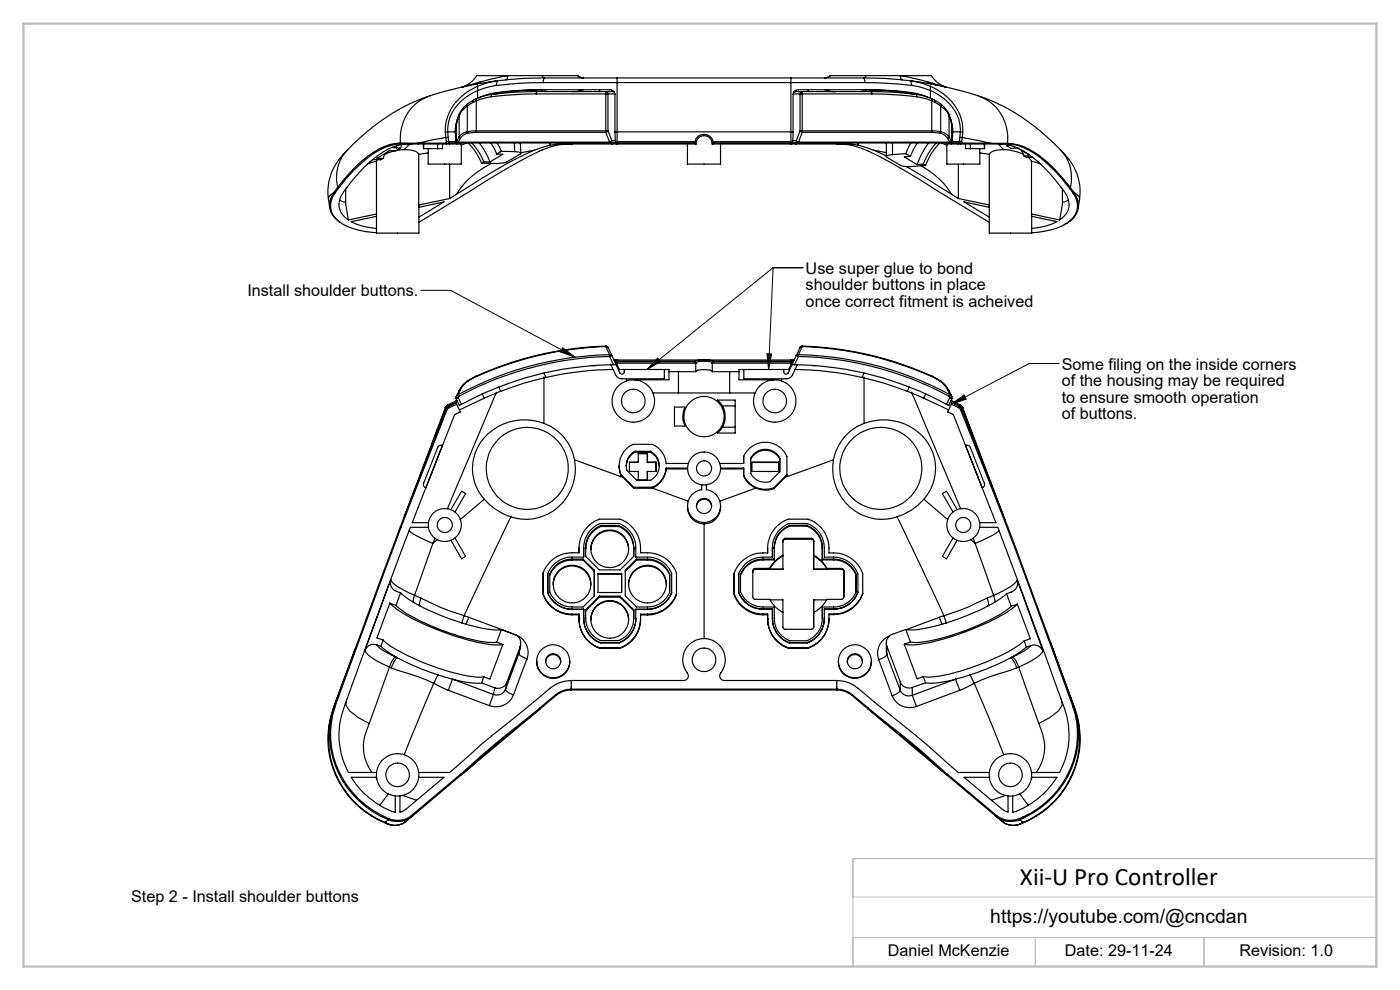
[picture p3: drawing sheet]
<svg xmlns="http://www.w3.org/2000/svg" width="297mm" height="210mm" viewBox="0 0 297 210" stroke-linecap="round" stroke-linejoin="round" font-family="sans-serif">
<g fill="none" stroke="#000" stroke-width=".25">
<path d="M98 18.4l-7.2 2.1M98.4 18.4h.1M98.4 18.4h-.2M98.4 18.4h-.4M101.2 17.8l-3.2 .6M101.3 18.3a10.4 10.4 0 0 0-6.8 9.7M101.3 18.3v2.5M101.9 17.4l-.7 .4M101.9 17.4l-3.5 1M105.3 18.1a11.8 11.8 0 0 0-9.8 6.8l-.5 2v1.1M105.4 19.6a148.8 148.8 0 0 1 18.5-.6h5.5a1.02 1.02 0 0 1 1.1 1v8M105.4 19.6l-1.8 .4-1.7 .6"/>
<path d="M105.4 19.6h.8M105.5 17.1l-1.7 .4-2.5 .8M105.5 17.1l-4.3 .7M105.5 17.1l-.2 1M106.2 19.6l-1.8 .4M106.3 19.6l-1.2 .4M107.7 16h-6.5a6.9 6.9 0 0 1-2.8 2.4M107.7 16a.83 .83 0 0 1-.4 .9M107.7 16h7.3M107.7 16l-5.8 1.4M113.8 19.9l-4.9 .2-4.7 .4M113.8 19.9h14.7"/>
<path d="M113.9 19.4l-.1 .5M113.9 19.4h14.6M113.9 19.4a68 68 0 0 0-9.5 .6M115 16l.4 .5M115 16h7.5M115.2 17.5h68.4M115.2 17.5l-5.5 .2-4.4 .4M115.4 16.5h15.5M115.4 16.5a73.2 73.2 0 0 0-9.9 .6M115.4 16.5l-.2 1M115.8 19a71 71 0 0 0-9.6 .6M122.5 16l.7 .4"/>
<path d="M122.5 16l.8 .5h.5M123.7 19l-.7 .2-.2 .2h-1.4M127.2 19v.4M128.5 19.4v.5M128.5 19.9h.5M128.5 19.4l.3 .1 .2 .4M128.5 19.9v7.9M128.5 19.4h1.7M129 19.9v7.9M129 19.9h1.5M129.9 19.1v.3M130 19.4l.3 .1"/>
<path d="M130.9 16.5v11.5M130.9 16.5h36.9M167.8 16.5h15.5M167.8 16.5v11.5M168.3 19.9h1.4M168.5 19.4h1.7M168.7 19.4l-.3 .1M168.8 19.1v.3M169.7 19.9h.5M169.7 19.9v7.9M170.2 19.9h14.7M170.2 19.4v.5"/>
<path d="M170.2 19.4h14.6M170.2 19.4l-.4 .2-.1 .3M170.2 19.9v7.9M171.4 19v.4M174.9 19l.9 .2 .1 .2h.9M176.1 16h.1M176.2 16l-.7 .4M176.2 16h7.5M176.2 16l-.8 .5h-.5M176.8 19.4h.1M176.8 19.4h.4M182.9 19a71 71 0 0 1 9.6 .6"/>
<path d="M183.3 16.5a72.4 72.4 0 0 1 9.9 .6M183.3 16.5l.3 1M183.6 17.5l4.5 .2 5.3 .4M183.7 16h7.3M183.7 16l-.4 .5M184.8 19.4l.1 .5M184.8 19.4a68.1 68.1 0 0 1 9.5 .6M184.9 19.9l4.9 .2 4.7 .4M191 16h5.4a1.34 1.34 0 0 1 1.7 .7l.7 .7 1.5 1M191 16l.1 .7 .3 .2M191 16l5.8 1.4M192.4 19.6l1.3 .4"/>
<path d="M192.5 19.6l1.8 .4M192.5 19.6h.8M193.2 17.1l1.7 .4 2.5 .8M193.2 17.1l4.4 .7M193.2 17.1l.2 1M193.3 19.6l1.8 .4 1.7 .6M193.3 19.6a148.5 148.5 0 0 0-18.5-.6h-5.4a1.05 1.05 0 0 0-1.2 1v8M193.4 18.1a11.8 11.8 0 0 1 10 7.1l.3 2.8M196.8 17.4l.8 .4M196.8 17.4l1.1 .3M197.4 18.3a10.7 10.7 0 0 1 6.9 9.1l-.1 .6M197.4 18.3v2.6"/>
<path d="M197.6 17.8l.9 .2M197.9 17.7l.6 .3M197.9 17.7l2.4 .7M198.5 18l2.2 .4M200.3 18.4h.4M200.3 18.4h.1M200.7 18.4l7.2 2.1M71.6 39.7l.2 .2M71.6 39.7l-.8 1.1M71.8 39.9l-.8 1.1M73.7 31.9a12.1 12.1 0 0 0-4 10.3M73.7 31.9a8.5 8.5 0 0 0-2.1 7.8"/>
<path d="M78.5 34.4l.3 .1M78.8 34.5l-.8 .2M79.9 34.2v15.3h9v-5.8M79.9 34.2l-1.1 .3M80 33.9l-.1 .3M81.3 33.6l-.5 .3h-1.8M81.7 32.6l-.4 1M83.3 31.2l.8 .2M83.9 32l-2.3 .7M84.1 31.4h.9M84.1 30.9v.5M84.9 30.3l3.8 .1"/>
<path d="M84.9 30.3l.2 .2M84.9 30.3a14.7 14.7 0 0 0-9.5 5.1l-3.8 4.3M85 31.4l-1 .6-1.3-.1-2.7 1.7h1.3M85.1 30.5a11.6 11.6 0 0 0-6.8 2.8 33.7 33.7 0 0 0-6.5 6.6M85.1 30.5h3.7M85.3 30.6l-.3 .8M85.8 31.7a3.4 3.4 0 0 1 3 1M85.8 31.7l-1.7 .2M87 30.5l-1.2 1.2M87.4 30.5a11.4 11.4 0 0 0-8.1 3.1 35.4 35.4 0 0 0-6.9 7.9 3.8 3.8 0 0 0 1.5 5.2M88.7 30.4l.1 .1M88.7 30.4h5.9"/>
<path d="M88.8 30.5h5.9M88.8 32.7v11M89.8 30.5l.1 1M89.9 31.5h3M89.9 30.5v1M90.8 20.5l-4.1 1.6-4.6 2.7-4.2 3.1-4.2 4M90.8 20.5a9.5 9.5 0 0 0-5.9 9.8M90.8 32.4l-2 .3M92.9 30.5v1M93.9 30.5v1h-1M94.5 28l.1 1.2M94.6 29.2l-5.9 1.2"/>
<path d="M94.6 29.2l.1 .7M94.6 30.4l.1 .1M94.6 29.2h.5M94.7 30.5h.7M94.7 29.9l.5 .1M94.7 29.9v.4M94.7 30.3h.5M94.7 30.3l-.1 .1M95 28l.1 1.2M95 28h1.6M95 28h-.5M95.1 29.2l.1 .8"/>
<path d="M95.2 30h1.5M95.2 30v.3M95.2 30.3h1.5M95.3 30.3l.1 .2M95.4 34.8v7.3M96.6 28l.1 2M96.6 27.3v.7M96.6 27.3h.1M96.7 29.8l.1 .3 .4 .2M96.7 27.4h.1M96.7 30.3l.2 .2M96.7 29.8h.1"/>
<path d="M96.7 27.4v2.4M96.7 30v.3M96.8 29.8l.1 .4 .3 .1M96.8 29.8h.1M96.8 27.4v2.4M96.9 29.8l.3 .4M96.9 29.8l.1 .4 .4 .1M97 25.3l-.4 2M97.2 30.2h32.1M97.2 30.2l.2 .1M97.2 30.3h.2M97.4 24.3l-.5 1.3-.2 1.8"/>
<path d="M97.4 30.3h31.9M97.4 24.3h.1M97.4 24.3v.2M97.4 29.1l.2 .3M97.4 24.5l-.5 1.7-.1 1.2M97.4 24.5v4.6M97.4 29.1l-.5 .7M97.6 30.3v.2h-2.2M97.6 29.4l-.4 .8M97.9 30.3v4.5h-7.1v-3.3M99 30.3l-1.1 .5M99.1 22.1l-1 1-.7 1.2"/>
<path d="M99.1 22.1v.4M99.1 27.9l.1 .3M99.1 27.9a2.47 2.47 0 0 0-1.7 1.2M99.1 22.5l-1.3 1.3-.4 .7M99.1 22.5v5.4M99.2 28.2a2.39 2.39 0 0 0-1.6 1.2M99.3 30.3l1.5 1.8 1.4 2.5M100.1 30.3l1.3 1.7 1.2 2.3M100.4 21.3l-1.3 .8M100.4 21.7l-1.3 .8M100.4 21.3v.4M100.9 21l-.5 .3"/>
<path d="M100.9 21.5l-.5 .2M100.9 21v.5M101 27.8h27.5M101 27.8l.1 .3M101 27.8l-1.9 .1M101 21.4v6.4M101 21.4l-.1 .1M101.1 20.9l-.1 .5M101.1 20.9l-.2 .1M101.1 28.1l-1.9 .1M101.1 28.1h27.4M101.7 30.3l1.5 2.4 .7 1.7"/>
<path d="M101.9 20.6l-.6 .3M102.6 34.3l-.4 .3M102.6 34.3l1.3 .1M104.1 30.3l1.3 2.4M104.2 20.5l-3.2 .9M104.3 34.7a17.7 17.7 0 0 0-7.5 6.5M104.4 20l-1.8 .4-1.5 .5M104.4 20l-.2 .5M105.4 32.7h1.3l-2.8 1.7M105.5 30.3l.9 1.8M106.4 32.1l-1 .6M106.4 32.1l2.8 .1"/>
<path d="M109.1 30.3l.1 1.9M109.2 32.2l.9 .1 .4 .2-3.1 1.9-2.1 .3-3.1-.1M110.4 30.3l.1 2.2M113.3 31.9a127.4 127.4 0 0 0-16.5 9.3M113.3 31.9l-2.8 .5M116.7 30.8l-3.4 1.1M116.7 30.3v.5M121.2 30.5h-2.3l-2.2 .3M121.2 30.5a16.2 16.2 0 0 0-8.9 2.6l-6.4 3.6-17 10.5M121.2 30.3v.2M121.2 30.5h8.7M121.2 30.5h.1"/>
<path d="M128.5 28.1l.8 2.1M128.5 27.8v.3M128.5 27.8h.5M129 27.8l-.5 .3M129 27.8l.8 2M129.3 30.2v.1M129.8 29.8l-.5 .4M129.8 29.8l-.1 .3-.4 .2M129.8 29.8h.8M129.9 30.5h.9M129.9 30.3v.2M130.5 28h.4"/>
<path d="M130.5 28l.1 2M130.6 30h.3M130.6 30v.3M130.6 30.1l-.5 .2h-.8M130.6 30.3h16.7M130.6 30.3l.2 .2M130.8 30.5h.1M130.9 28v2M130.9 30v.5M130.9 28h36.9M130.9 30h16.8M130.9 30.5h16.7"/>
<path d="M145.8 30.5v4.3h7.1v-4.3M147.3 30.3l.3 .2M147.6 30.5h.1M147.7 30a1.74 1.74 0 0 1 1.6-1.2 1.74 1.74 0 0 1 1.7 1.2M147.7 30l-.1 .5M151 30h.3M151 30l.1 .5M151.1 30.5h.1M151.1 30.5h16.7M151.3 30a2.05 2.05 0 0 0-2.1-1.5 2.05 2.05 0 0 0-1.9 1.8M151.3 30h16.5M151.3 30l.1 .3"/>
<path d="M151.4 30.3h16.7M151.4 30.3l-.3 .2M167.8 28h.4M167.8 28v2M167.8 30h.3M167.8 30.5h.1M167.8 30v.5M167.9 30.5h.9M168.1 30.3l-.2 .2M168.1 30.1l.5 .2h.8M168.1 29.8h.8M168.1 30v.3"/>
<path d="M168.2 28l-.1 2M168.8 30.3v.2M168.8 30.5h8.7M168.9 29.8l.5 .4M168.9 29.8l.2 .4 .3 .1M169.4 30.3h31.9M169.4 30.2h32.1M169.4 30.2v.1M169.7 27.8h.5M169.7 27.8l.5 .3M169.7 27.8l-.8 2M170.2 28.1l-.8 2.1"/>
<path d="M170.2 28.1h27.4M170.2 27.8h27.5M170.2 27.8v.3M177.5 30.5h.9a16.7 16.7 0 0 1 8 2.6l8.4 4.8 15.1 9.3M177.5 30.5h2.6l1.9 .3M177.5 30.3v.2M177.5 30.5h.1M182 30.8l3.4 1.1M182 30.3v.5M185.4 31.9l2.6 1.2M185.4 31.9l2.6 .5M188 30.3v2.9"/>
<path d="M189.3 32.8l-.9 .1-.3 .2-.1 .2 3.1 1.8 2 .2 3.3-.2M189.3 30.3v2.5M192.2 32.6l.9 .6M192.2 32.6l-2.9 .2M192.2 35.3l9.7 5.9M193.1 33.2l-1.3 .1 2.8 1.6M193.2 30.3l-1 2.3M194.3 20l1.6 .3 1.8 .6M194.3 20l.2 .5M194.5 20.5l2.3 .6 .9 .3M194.6 30.3l-1.5 2.9M195.4 35.2a17.4 17.4 0 0 1 6.5 6"/>
<path d="M195.9 34.8l-1.3 .1M195.9 34.8l.5 .3M197 30.3l-1.3 2.1-1.1 2.5M197.6 28.1l1.9 .1M197.7 20.9l.1 .1M197.7 27.8l-.1 .3M197.7 27.8l1.9 .1M197.7 20.9v.5M197.7 21.4v6.4M197.7 21.4l.1 .1M197.8 21l.5 .3M197.8 21.5l.5 .2"/>
<path d="M197.8 21v.5M198.3 21.3l1.3 .8M198.3 21.7l1.3 .8M198.3 21.3v.4M198.6 30.3l-1.6 2.1-1.1 2.4M199.4 30.3l-1.9 2.4-1.1 2.4M199.5 28.2a2.39 2.39 0 0 1 1.5 1.2M199.6 27.9l-.1 .3M199.6 27.9a2.66 2.66 0 0 1 1.7 1.2M199.6 22.5l.7 .6 1 1.4M199.6 22.5v5.4M199.6 22.1l1 1 .7 1.2"/>
<path d="M199.6 22.1v.4M199.7 30.3l1.2 .5M200.9 30.3v4.5h7v-3.3M201 29.4l.5 .8M201.1 30.3l-.1 .2h2.3M201.3 24.3a7.6 7.6 0 0 1 .7 3.1M201.3 29.1l-.3 .3M201.3 24.3h.1M201.3 24.5l.5 1.7 .1 1.2M201.3 24.3v.2M201.3 30.3h.2M201.3 24.5v4.6"/>
<path d="M201.3 29.1l.5 .7M201.5 30.2l-.2 .1M201.7 25.4l.4 1.9M201.8 29.8l-.3 .4M201.8 29.8l-.1 .3-.4 .2M201.8 29.8h.1M201.9 27.4h.1M201.9 29.8v.3l-.4 .2M201.9 29.8h.1M201.9 27.4v2.4M202 29.8l-.1 .3-.4 .2M202 30.3l-.2 .2"/>
<path d="M202 27.4v2.4M202 30.3h1.5M202 27.3h.1M202 30h1.5M202 30v.3M202.1 28l-.1 2M202.1 28h1.6M202.1 27.3v.7M203.3 30.5h.5M203.3 34.8v7.3M203.5 30.3h.1M203.5 30.3l-.2 .2"/>
<path d="M203.5 30.3h.5M203.5 30v.3M203.6 29.2l-.1 .8M203.6 29.2h.5M203.7 28l-.1 1.2M203.7 28h.5M203.8 30.5h8a11.4 11.4 0 0 1 9 3 34.5 34.5 0 0 1 6.1 6.4M204 30.3h.1M204 30.3l-.2 .2M204 30.3l6.2 .1M204 29.9v.4M204 29.9l-.5 .1"/>
<path d="M204.1 29.2l6.1 1.2M204.1 29.2l-.1 .7M204.2 28l-.1 1.2M204.8 30.5v1h1M205.8 30.5v1M205.8 31.5h3M207.9 20.5l4.5 1.8 3.7 2.1a45.7 45.7 0 0 1 8.9 7.5M207.9 20.5a9.5 9.5 0 0 1 5.8 9.9M207.9 32.4l2 .3M208.8 30.5v1M208.9 30.5l-.1 1M209.9 32.7v16.8h9v-3.9"/>
<path d="M210.2 30.4h3.5M211.7 30.5l1.2 1.2M211.9 30.5a12.4 12.4 0 0 1 8.2 3.7 39.1 39.1 0 0 1 6.2 7.3 3.8 3.8 0 0 1-1.5 5.2M212.9 31.7l-1.7 .2a1.72 1.72 0 0 0-1.3 .8M212.9 31.7a10.8 10.8 0 0 1 4.2 1M213.5 30.6v.3M213.5 30.9l1 .6 1.3-.1M213.7 30.4a12.6 12.6 0 0 1 8.3 3.8 39.8 39.8 0 0 1 5.1 5.6M214.3 30.8l-.8 .1M215.9 31.4l2.7 1.6-1.3 .1M216.7 31.9l.6 1.2M217.3 33.1l.4 .3 1.3-.1"/>
<path d="M218.2 33.4l.6 .8M218.8 34.2v11.4M218.8 34.2l1.1 .3M219.9 34.5l.7 .2M220.2 34.4l-.3 .1M225 31.9a11.9 11.9 0 0 1 4 10.3M225 31.9a8.4 8.4 0 0 1 2.1 7.9M226.9 39.9l.7 1M227.1 39.8l-.2 .1M227.1 39.8l.7 1M69.7 42.2l.3 1.9M70.8 40.8a4.2 4.2 0 0 0 1.3 6.4"/>
<path d="M70.8 40.8l.2 .2M70.8 40.8a1.51 1.51 0 0 0-1.1 1.4M71 41a4.3 4.3 0 0 0 1.8 6.6 16.6 16.6 0 0 0 7.1 1.7M72 42.4l1.3 .5M73.3 40.1v3.2l.6 3.4M79.9 45.9l-5.4 1.1a13.9 13.9 0 0 0 5.4 1.5M79.9 45.4l-6 1.3M88.9 44l5.3-1.2-5.3 3.3M95.4 42.1l-6.6 1.4M96.8 41.2l-1.4 .9M201.9 41.2l1.4 .9M203.3 42.1l6.6 1.4"/>
<path d="M209.9 44l-5.4-1.2 5.4 3.3M218.8 45.4l6 1.3M218.9 45.9l5.3 1.1a14.3 14.3 0 0 1-5.3 1.5M225.4 40.1v3.2l-.6 3.4M226.1 47.5l-.3 .2M226.7 42.4l-1.3 .5M227.6 40.9a4.2 4.2 0 0 1-1.4 6.5 15.8 15.8 0 0 1-7.3 2M227.8 40.8l-.2 .1M227.8 40.8a4.3 4.3 0 0 1-1.5 6.6M227.8 40.8a1.7 1.7 0 0 1 1.2 1.4M229 42.2l-.3 1.9M101 79.8l-1.9 1"/>
<path d="M101 79.8l.1 .1M101.1 79.9l-1.9 1M115.4 79.9v9.9M115.4 79.1l.4 1M126.3 77.5l-.6 .1M128.5 73.5a74 74 0 0 0-27.4 6.4M128.5 73.5l.8 1.7M128.5 73.5l.5 .2M128.5 73.4a72.5 72.5 0 0 0-27.5 6.4M128.5 73.4v.1M128.5 73.4l.5 .3M129 73.7l.8 1.7"/>
<path d="M129.3 75.6a70.9 70.9 0 0 0-31.9 8.5M129.3 75.2a70.9 70.9 0 0 0-32.1 8.5M129.3 75.2v.4M129.3 75.2l.5 .2M129.3 75.6l.8 1.8M129.6 77.4l1 2.1a1.36 1.36 0 0 0 1.3 .9h9v-2M129.8 75.4l-.5 .2M129.8 75.4l.9 2M130.1 78.4a68.5 68.5 0 0 0-14.3 1.7M130.1 77.4a69.5 69.5 0 0 0-32.2 8.4M130.1 77.4h.6M130.2 76.4h.3"/>
<path d="M130.5 76.4h.4M130.5 76.4l.1 .3M130.6 76.7h.3M130.6 76.7h.1M130.6 76.7h16.7M130.6 76.7l.2 .3M130.7 77.4l.8 1.7a.5 .5 0 0 0 .5 .3 .5 .5 0 0 0 .4-.5v-.5M130.8 77h.1M130.8 77l.6 1.4M130.9 76.4v.3M130.9 77h16.7M130.9 76.7v.3"/>
<path d="M130.9 76.7h16.5M130.9 76.4h36.9M131.2 78.4h.2M131.4 78.4h10.5v2.2h-7.6M141.9 78.8h5.7M143.9 78.8v4.6M147.3 76.7l.3 .3M147.4 76.7a7.1 7.1 0 0 1 3.9 0M147.4 76.7h-.1M147.4 76.7l.3 .2M147.6 77h.1M147.6 78.8v-.1a4.8 4.8 0 0 1 3.5 0v.1"/>
<path d="M147.6 77v1.8M147.7 76.9a5.8 5.8 0 0 1 3.3 0M147.7 76.9l-.1 .1M151 76.9l.1 .1M151.1 77h.1M151.1 77v1.8M151.1 77h16.7M151.1 78.8h5.7M151.3 76.7l-.3 .2M151.3 76.7h.1M151.3 76.7h16.5M151.4 76.7h16.7"/>
<path d="M151.4 76.7l-.3 .3M154.8 78.8v4.6M167.3 78.4h.2M167.3 78.4h-10.5v2.2h7.6M167.8 77h.1M167.8 76.7h.3M167.8 76.4v.3M167.8 76.4h.4M167.8 76.7v.3M167.9 77l-.6 1.4M168 77.4h.6M168 77.4l-.8 1.7a.5 .5 0 0 1-.5 .3 .5 .5 0 0 1-.4-.5v-.5"/>
<path d="M168.1 76.7l-.2 .3M168.1 76.7h.1M168.2 76.4l-.1 .3M168.2 76.4h.3M168.6 77.4a69.5 69.5 0 0 1 32.2 8.4M168.7 78.4a68.5 68.5 0 0 1 14.2 1.7M168.9 75.4l.5 .2M168.9 75.4l-.9 2M169.1 77.4l-1 2.1a1.45 1.45 0 0 1-1.3 .9h-9v-2M169.4 75.6a70.6 70.6 0 0 1 31.9 8.5M169.4 75.6l-.8 1.8M169.4 75.2v.4"/>
<path d="M169.4 75.2l-.5 .2M169.4 75.2a70.9 70.9 0 0 1 32.1 8.5M169.7 73.7l-.8 1.7M170.2 73.5l-.8 1.7M170.2 73.5a74 74 0 0 1 27.4 6.4M170.2 73.5l-.5 .2M170.2 73.4a72.5 72.5 0 0 1 27.5 6.4M170.2 73.4v.1M170.2 73.4l-.5 .3M172.4 77.5l.6 .1M183.3 80v9.8M183.3 79.1l-.4 1"/>
<path d="M197.6 79.9l1.9 1M197.7 79.8l1.9 1M197.7 79.8l-.1 .1M93.9 94.5a.84 .84 0 0 0-1 .4l-3 7.6a.76 .76 0 0 0 .4 1M94.5 86.4h.1M94.5 86.4l.1 .1M94.5 86.4l-8.8 23.3M94.6 86.5l-5.9 15.6M94.6 86.5l.1 .1M94.6 87l.1 .3M94.6 87l-5.9 15.1M94.7 87.3l-5.9 14.9"/>
<path d="M94.7 86.6v.1M94.7 86.7l-.1 .3M95 85.9l-.6 .6M95 85.9h.1M95 85.9l-.5 .5M95.1 85.9l.1 .2M95.1 85.9l-.5 .6M95.2 86.1l-.5 .5M95.2 86.1v.1M95.2 86.2l-.5 .5M95.3 86.1l.1 .4M95.3 86.1l-.1 .1"/>
<path d="M95.4 86.5l-.4 .2-.3 .6M96.6 85.1l.1 .3M96.6 85.1l-1.6 .8M96.7 85.4l.2 .4M96.7 85.4l-1.4 .7M96.7 85.4l-1.5 .7M96.7 85.4h.1M96.8 84.2l.4 .2M96.8 84.2v.4M96.8 84.6l.7 1.4 .4-.2M96.9 85.8l-1.5 .7M96.9 85.8l.7 1.6-1.2 .5-8.9 23h3.4"/>
<path d="M96.9 83.8l.5 .3M96.9 83.8l-.1 .4M97 85l-.4 .1M97.2 83.7l.2 .4M97.2 83.7l-.3 .1M97.2 84.4l-.4 .2M97.2 84.4l.7 1.4M97.4 84.1l-.2 .3M97.4 82.9l-.5 .9M97.6 82.7l-.4 1M97.6 82.7l-.2 .2M99.1 80.8a4.7 4.7 0 0 0-1.7 2.1"/>
<path d="M99.1 80.8l.1 .1M99.2 80.9l-.9 .9-.7 .9M102.3 83.6l.4 .9M102.7 84.5l-5.3 2.5M105.3 83.2l-10.4 24.7M105.8 82.1l.4 .9M106.2 83l-3.5 1.5M115.4 89.8a11.1 11.1 0 0 0-15.1 8.5 9.6 9.6 0 0 0 2.4 7.6M115.4 89.8a10 10 0 0 1 6.5 7.7M115.8 80.1a61.1 61.1 0 0 0-9.6 2.9M121.9 97.5a10.6 10.6 0 0 1-13.5 12.1M121.9 97.5l10.3 3.8"/>
<path d="M131.3 98.8l.4 2M132.9 80.4v.4M133.5 98.1h1.9v-1.9h1.9v1.9M134.7 95.7a3.4 3.4 0 0 0-1.7 4.1l2.1 2.1h2.9a3.5 3.5 0 0 0 0-6.2M134.7 95.9a3.4 3.4 0 0 0-1.8 3M134.7 95.7h3.3M134.7 95.7v.2M134.7 95.9h3.3M135.4 98h-1.9v2h1.9v1.8h1.9v-1.8h1.9v-2h-1.9M137.3 98.1h.1M137.3 98.1h1.9M138 95.9a3.5 3.5 0 0 1 1.8 3"/>
<path d="M138 95.7v.2M138.5 83.4h21.7M141.3 99.3a4.8 4.8 0 0 1-2.9 4.1M141.3 99.5a4.9 4.9 0 0 1-2.9 4M141.3 99.3h4.5M141.3 99.3v.2M141.3 99.5h4.6M143.1 86.4h2.2a4.6 4.6 0 0 0 0 4h-2.2zM146 98.3h-4.7a4.8 4.8 0 0 0-2.9-4h-4.1a5 5 0 0 0-2.6 6.3M152.7 98.3h5.1a3.3 3.3 0 0 1 1.4-3.3 5 5 0 0 1 7.7 1.8v4.1l-.4 .4M152.9 99.3h4.9a3.4 3.4 0 0 0 1.5 3.6l1 .6M152.9 99.5h4.9"/>
<path d="M153.2 86.1l-1-1.2h3.8v7h-3.8l1-1.3M153.2 86.1a4.5 4.5 0 0 1 0 4.5M153.2 90.6h2.8M153.2 86.1h2.8M159.3 97.4a3.5 3.5 0 0 1 6.1 0M159.5 98h5.7v2h-5.7zM159.5 98.1h5.7M159.9 96.3a3.5 3.5 0 0 1 5.5 .8v3l-2 2.1a3.4 3.4 0 0 1-4.1-1.7v-3.4zM165.8 80.4v.4M176.8 97.5a10.6 10.6 0 0 0 13.5 12.1M176.8 97.5l-10.3 3.8M182.9 80.1a61.1 61.1 0 0 1 9.6 2.9"/>
<path d="M183.3 89.8a11.1 11.1 0 0 1 15.1 8.4 10 10 0 0 1-2.4 7.7M183.3 89.8a10.2 10.2 0 0 0-6.5 7.7M192.5 83l3.5 1.5M192.9 82.1l-.4 .9M193.4 83.2l10.4 24.7M196 84.5l5.3 2.5M196.4 83.6l-.4 .9M199.5 80.9l.9 .9 .6 .9M199.6 80.8a5.2 5.2 0 0 1 1.7 2.1M199.6 80.8l-.1 .1M201 82.7l.5 1M201 82.7l.3 .2"/>
<path d="M201.3 84.1l.2 .3M201.3 82.9l.5 .9M201.5 84.4l.4 .2M201.5 84.4l-.7 1.4M201.5 83.7l-.2 .4M201.5 83.7l.3 .1M201.8 85l.3 .1M201.8 83.8l-.5 .3M201.8 83.8l.1 .4M201.8 85.8l-.8 1.6 1.2 .5 9.1 23h-3.5M201.8 85.8l1.5 .6M201.9 84.6l-.6 1.4-.5-.2"/>
<path d="M201.9 84.2v.4M201.9 84.2l-.4 .2M202 85.4l-.2 .4M202 85.4l1.5 .7M202 85.4h.1M202.1 85.1l-.1 .3M202.1 85.1l1.6 .8M203.3 86.4l.5 .6M203.5 86.1l.5 .6M203.5 86.1l-.2 .3M203.5 86.1l.5 .5M203.6 85.9l-.1 .2"/>
<path d="M203.6 85.9l.5 .6M203.7 85.9l.6 .6M203.7 85.9h-.1M203.7 85.9l.5 .5M203.8 87l12 30.6 11.1 30.2M204 86.7l-.2 .3M204 86.7l6.2 15.8M204 86.6v.1M204.1 86.5l-.1 .1M204.1 86.5l6.1 16M204.2 86.4l9.1 24M204.2 86.4l-.1 .1"/>
<path d="M204.2 86.4l.1 .1M204.8 94.5a.84 .84 0 0 1 1 .4l3 7.6a.78 .78 0 0 1-.4 1M84.9 111.7l-13.3 36.1M84.9 111.7l.2 .1M85.1 111.8l-13.3 36M86.8 112.5v.1M86.9 112.6a17.7 17.7 0 0 0 4.9 2.7M88.7 102.1l-3.8 9.6M88.7 102.1l.1 .1M88.8 102.2l-3.7 9.6M90.9 111.9h-3.8l-13.4 36.2a17.2 17.2 0 0 0 .2 15.8h6M91.8 115.3l-3.9 11"/>
<path d="M92.3 114.2l-.5 1.1M92.7 114.5l-.9 .8M95.6 108.1l2.3-3.9 .9 .5-2.3 3.9M96.5 114.1l2.3 3.9-.9 .5-2.3-3.9M102.7 105.9l-5.1 4.3M102.7 105.9a12.7 12.7 0 0 0 5.7 3.7M108.4 109.6l-9.9 21M121.4 118.6a5 5 0 0 0-4.8 3.1v3.9a5 5 0 0 0 4.8 3.2h2.3l2.4-2.4v-5.4l-2.4-2.4M121.4 118.8a5 5 0 0 0-4.8 3.2M121.4 118.6h2.3M121.4 118.6v.2M121.4 118.8h2.3"/>
<path d="M123.7 118.8l2.4 2.4M123.7 118.6v.2M125.3 116.5a4 4 0 0 1 4.1-3.9 4 4 0 0 1 4 4M127.4 111.5a5.1 5.1 0 0 0-3.2 4.7v1.8l2.9 2.9h4.5l2.8-2.9a6.3 6.3 0 0 0-1.2-5.1l-.9-.8-1-.6M127.4 111.7a5.2 5.2 0 0 0-3.2 4.7M127.4 111.5h3.9M127.4 111.5v.2M127.4 111.7h3.9M131.3 111.7a5.1 5.1 0 0 1 3.1 4.7M131.3 111.5v.2M131.7 100.6l2.7 2.8M131.7 100.8l.5 .5"/>
<path d="M131.7 100.6v.2M132.2 101.3l2.2 2.3M134.4 116.4h.1M134.4 103.6h4M134.4 103.4v.2M134.4 103.4h4M135 118.6l-2.4 2.4v5.4l2.4 2.4a8.7 8.7 0 0 0 4.7-.6 5 5 0 0 0 2.4-2.6v-3.9a5 5 0 0 0-4.7-3.1M135 118.6h2.4M135 118.6v.2M135 118.8l-2.4 2.4M135 118.8h2.4M137.4 118.8a5 5 0 0 1 4.7 3.2"/>
<path d="M137.4 118.6v.2M138.4 103.4v.2M138.4 103.5v.1M138.4 103.5l7.6 2.8M145.8 107.3a3.5 3.5 0 0 0 3.6 3.9M147.7 107.4a1.61 1.61 0 0 1 1.6-1.5 1.61 1.61 0 0 1 1.7 1.5M148.8 102.8v1.1a3.5 3.5 0 0 0-2.4 5.3 3.5 3.5 0 0 0 5.9 0 3.5 3.5 0 0 0-2.4-5.3v-1.1M149.4 111.2v24.3M152.9 107.3a3.6 3.6 0 0 1-3.5 3.9M157.8 100.8a5.1 5.1 0 0 0 6.4 2.7M160.3 103.5a4.8 4.8 0 0 0 3.9 .1M160.3 103.5l-7.6 2.8"/>
<path d="M161.9 118.6a5.1 5.1 0 0 0-4.8 3.2v3.7a5.1 5.1 0 0 0 4.8 3.3h2.4a8.5 8.5 0 0 0 .5 4.7l1.1 1.5 1.6 .9h3.7a5.1 5.1 0 0 0 3.2-4.7v-2.4a8.7 8.7 0 0 0 4.8-.6l.5-.3a4.8 4.8 0 0 0 1.9-2.4v-3.7a5.1 5.1 0 0 0-4.8-3.2M161.9 118.8a5.1 5.1 0 0 0-4.8 3.2M161.9 118.6h2.4M161.9 118.6v.2M164.2 103.5v.1M166.1 117.8a7 7 0 0 0-2.8 2.8M166.1 117.9a6.8 6.8 0 0 0-2.8 2.8M166.5 101.3l-2.3 2.3M166.6 114.2l-.5 .4v6.2h-5.9M166.6 114.4l-.4 .2-.1 .3M166.6 114.2h5.5M166.6 114.2v.2"/>
<path d="M166.6 114.4h5.5M166.9 100.7l-2.7 2.8M167.5 111.4a5.1 5.1 0 0 0-3.2 4.8v2.6h-2.4M167.5 111.6a5.1 5.1 0 0 0-3.2 4.8M167.5 111.4h3.7M167.5 111.4v.2M167.5 111.6h3.7M171.2 111.4a5.1 5.1 0 0 1 3.2 4.8v2.6h2.4M171.2 111.6a5.1 5.1 0 0 1 3.2 4.8M171.2 111.4v.2M172.1 114.2l.5 .4v6.2M172.1 114.4l.4 .1 .1 .4"/>
<path d="M172.1 114.2v.2M172.6 117.8a7 7 0 0 1 2.8 2.8M172.6 117.9a6.8 6.8 0 0 1 2.8 2.8M174.4 118.6h2.4M176.8 118.8a5.1 5.1 0 0 1 4.8 3.2M176.8 118.6v.2M190.3 109.6l9.9 21M196 105.9a12.5 12.5 0 0 1-5.7 3.7M196 105.9l5 4.3M202.2 114.1l-2.3 3.9 .9 .5 2.3-3.9M203.1 108.1l-2.3-3.9-.9 .5 2.3 3.9M206 114.5l.9 .8"/>
<path d="M206.4 114.2l.5 1.1M206.9 115.3l3.9 11M207.8 111.9h3.9l13.3 36.2a17.4 17.4 0 0 1-.2 15.8h-6M210.2 102.5l3.5 9.2M211.8 112.6a16.2 16.2 0 0 1-4.9 2.7M211.9 112.5v.1M213.7 111.7l13.4 36.1M213.7 111.7l.1 .1M75.4 137.6l-4 10.6M77.4 138l.2 .4a13.1 13.1 0 0 0 5 3.1M80 136.8l.9 1 3 1.5M80 136.8a1.94 1.94 0 0 0-2.6 1.2"/>
<path d="M80 136.8l.8 .3M80.8 137.1l1 .8 2.5 1.6M81.3 135.8a30.5 30.5 0 0 0 9.1 5 38.8 38.8 0 0 0 11.4 2.8h.8M81.3 135.8l-.5 1.3M82.5 124l-5.1 14M82.7 127.9a30.9 30.9 0 0 0 10.8 5.9 39.4 39.4 0 0 0 12.4 3l.8-.1M82.7 127.9l-2.7 7.4 1.3 .5M82.7 127.9l1.3 .5M83.9 139.3l-.8 1.1-.5 1.1M83.9 139.3l.4 .2M84 128.4a33.1 33.1 0 0 0 10.8 5.6 27.2 27.2 0 0 0 10.6 2.2M84.3 139.5l3.6 1.8 5 1.8"/>
<path d="M84.3 139.5l-.7 .9-.6 1.3M85 125.8a2.3 2.3 0 0 1-2.2-2.4l.1-.5a2.02 2.02 0 0 0 1.2 1.3l3.8 2.1M85 125.8a35.1 35.1 0 0 0 12.1 6.1l.9 .2M85 125.8l-1 2.6M87.9 126.3l-.3 1.4M87.9 126.3l1.4 .6M89.3 126.9l2.1 1a43.8 43.8 0 0 0 7.1 2.7M89.3 126.9l-.3 1.6M98 132.1l.9 .3M98.5 130.6l.9 .3M98.5 130.6l-.5 1.5M98.9 132.4l1.6 .4a17 17 0 0 0 5.9 .8"/>
<path d="M99.4 130.9l-.5 1.5M99.4 130.9l10 3.7M105.4 136.2l1.3 .5M106.4 133.6l2.8 1a1.93 1.93 0 0 1 1.2 2.5l-2.9 7.6M106.4 133.6l-1 2.6M106.7 136.7l-2.8 7.3-1.3-.4M109.4 134.6a4 4 0 0 1 2.4 5.2M109.4 134.6v.1M110.1 138.7l-2.9 7.5M110.1 138.7a2.75 2.75 0 0 0 1.7 1.1M110.1 138.4v.3M110.5 136.8l-.4 1.9"/>
<path d="M111.8 139.8l-2.9 7.6M115.2 126a6.4 6.4 0 0 0 6.2 4.3M116.2 125.7a5.6 5.6 0 0 0 5.2 3.5M117.4 124a4 4 0 0 1 4-4 4 4 0 0 1 3.9 4M121.4 130.4a6.5 6.5 0 0 1-6.2-4.3v-4.5a6.4 6.4 0 0 1 6.2-4.3h1.4a6.6 6.6 0 0 1 4.4-7.2h4.4a6.7 6.7 0 0 1 4.3 7.2 6.9 6.9 0 0 1 7.4 3.7l.2 .6v4.5a6.5 6.5 0 0 1-6.1 4.3M121.4 130.3h1.4a6.7 6.7 0 0 0 4.4 7.2M121.4 129.3a5.6 5.6 0 0 1-5.2-3.5v-4.1a5.5 5.5 0 0 1 5.2-3.5h2.4a7.2 7.2 0 0 1 1.2-5.4l1.3-1.2 1.1-.6h4a5.5 5.5 0 0 1 3.5 5.2v2a9.1 9.1 0 0 1 4.2 .3 5.4 5.4 0 0 1 3.4 3.2v4.1a5.4 5.4 0 0 1-5.1 3.5M121.4 129.2h2.4a7.4 7.4 0 0 0 .8 4.9l.7 1 1 .7 1.1 .6M121.4 130.4h1.4M121.4 129.2v.1M121.4 130.3v.1M121.4 129.3h2.4"/>
<path d="M122.8 131.3a6.5 6.5 0 0 0 4.4 6.1M122.8 131.3h.1M123.8 131.2a5.6 5.6 0 0 0 3.6 5.1M125.3 131.5a4 4 0 0 1 4-4 4 4 0 0 1 4.1 4M126.9 121.7h5v4h-5zM126.9 121.8h5M127.1 126.5l-2.9 2.9a6.3 6.3 0 0 0 1.3 5.1l.9 .8 1 .6h3.9a5 5 0 0 0 3.1-4.7v-1.8l-2.8-2.9M127.1 126.5h4.5M127.1 126.7l-2.9 2.9M127.1 126.5v.2M127.1 126.7h4.5M127.2 137.5h4.4"/>
<path d="M127.2 137.4v.1M127.2 137.4h4.4M127.4 136.4h4M127.4 136.3v.1M127.4 136.3h4M131.4 136.3v.1M131.6 126.7l2.8 2.9M131.6 126.5v.2M131.6 137.4v.1M133.4 124.1a4 4 0 0 1 4-4 4 4 0 0 1 4 4M134.9 131.2a5.5 5.5 0 0 1-3.5 5.1M134.9 129.3h2.5"/>
<path d="M135.9 131.3a6.6 6.6 0 0 1-4.3 6.1M135.9 130.4h1.5M137.4 130.3h-1.5a6.7 6.7 0 0 1-4.3 7.2M137.4 129.2h-2.5a7.2 7.2 0 0 1-.8 4.9l-1.2 1.4-1.5 .9M137.4 129.2v.1M137.4 130.3v.1M142.5 125.7a5.5 5.5 0 0 1-5.1 3.5M143.5 126a6.5 6.5 0 0 1-6.1 4.3M155.7 125.9a6.5 6.5 0 0 0 6.2 4.3M156.7 125.6a5.5 5.5 0 0 0 5.2 3.6M160.2 120.6l-.4 .1-.1 .3v5.8l.5 .3h3.1a7 7 0 0 0 2.8 2.8M160.2 120.8l-.4 .2-.1 .3"/>
<path d="M160.2 120.6h3.1M160.2 120.6v.2M161.9 130.2h.9a6.7 6.7 0 0 0 4.5 7.3M161.9 129.2h2a8.5 8.5 0 0 0 .5 4.4l.6 1 .8 .9 1.6 .9M161.9 129.2a5.5 5.5 0 0 1-5.2-3.5v-4a5.5 5.5 0 0 1 5.2-3.5h2a8.5 8.5 0 0 1 .5-4.4l1-1.4 .9-.8 1.1-.6h3.9a5.5 5.5 0 0 1 3.6 5.2v2a7.2 7.2 0 0 1 5.3 1.1l.9 .9 .9 1.5v4a5.5 5.5 0 0 1-5.2 3.5M161.9 130.4h.9M161.9 129.2h.1M161.9 130.2v.2M161.9 129.2h2M162.8 131.3a6.6 6.6 0 0 0 4.5 6.1M162.8 131.3h.1M163.3 120.6v.1"/>
<path d="M163.3 120.7h2.8M163.3 127.2h2.8v5.9l.4 .4 5.9-.1 .2-.3v-5.9h2.8M163.9 131.2a5.5 5.5 0 0 0 3.5 5.1M167.3 137.5h4.2M167.3 137.4h4.2M167.3 137.4v.1M167.4 136.4h3.9M167.4 136.3h3.9M167.4 136.3v.1M171.3 136.3v.1M171.5 137.4v.1M172.6 120.8h.1"/>
<path d="M172.6 120.7h2.8M174.9 131.2a5.6 5.6 0 0 1-3.6 5.1M174.9 129.2h1.9M175.4 120.6h3.1M175.4 120.6v.1M175.9 131.3a6.6 6.6 0 0 1-4.4 6.1M175.9 130.4h.9M176.8 130.4a6.5 6.5 0 0 0 6.2-4.4v-4.3a6.7 6.7 0 0 0-7.1-4.4 6.6 6.6 0 0 0-4.4-7.2h-4.2a6.7 6.7 0 0 0-4.5 7.2 6.7 6.7 0 0 0-7.1 4.4v4.4a6.4 6.4 0 0 0 6.2 4.3M176.8 130.2h-.9a6.8 6.8 0 0 1-4.4 7.3M176.8 129.2h-1.9a7.1 7.1 0 0 1-.9 4.9l-1.1 1.4-1.6 .9M176.8 129.2h.1M176.8 130.2v.2"/>
<path d="M178.5 120.6l.4 .1 .1 .4v5.7l-.5 .3h-3.1a7 7 0 0 1-2.8 2.8M178.5 120.7l.4 .2 .1 .3M178.5 120.6v.1M178.5 120.7l-5.9 .1M182 125.6a5.5 5.5 0 0 1-5.2 3.6M183 125.9a6.5 6.5 0 0 1-6.2 4.3M186.4 139.9l2.9 7.7M188 136.4l.1 2.5M188.1 138.9l2.9 7.5M188.1 138.9a2.9 2.9 0 0 1-1.7 1M188.1 137l2.9 7.7M188.1 137v1.9"/>
<path d="M188.7 134.9a4 4 0 0 0-2.3 5M191.8 136.7l2.8 7.3 1.3-.5M192.2 133.5l-2.9 1a1.93 1.93 0 0 0-1.2 2.5M192.2 133.5l.9 2.7M193.1 136.2l-1.3 .5M199.3 130.9l.5 1.5M199.3 130.9l-7 2.7M199.8 132.4l-3 .8a11.7 11.7 0 0 1-4.6 .3M200.2 130.6l.5 1.5M200.2 130.6l-.9 .3M200.7 132.1l-.9 .3M209.4 126.9a51 51 0 0 1-9.2 3.7"/>
<path d="M209.4 126.9l.3 1.6M210.8 126.3l.3 1.4M210.8 126.3l-1.4 .6M213.5 125.9a36.2 36.2 0 0 1-11.9 6l-.9 .2M213.5 125.9l1 2.7M214.4 139.5l-3.6 1.8-5 1.8M214.4 139.5a3.9 3.9 0 0 1 1.3 2.2M214.5 128.6a39.6 39.6 0 0 1-12.7 6.2l-3.2 .8a14 14 0 0 1-5.5 .6M214.8 139.3a4.8 4.8 0 0 1 1.3 2.2M214.8 139.3l-.4 .2M215.8 123.1a5.5 5.5 0 0 1-2.8 2.1l-2.2 1.1M215.8 123.1l5.5 15"/>
<path d="M215.8 123.1a1.97 1.97 0 0 1-1.2 2.5l-1.1 .3M215.8 128.2a37 37 0 0 1-12 6.2 31.1 31.1 0 0 1-11.3 2.4l-.7-.1M215.8 128.2l2.8 7.3-1.3 .5M215.8 128.2l-1.3 .4M217.3 136a40.4 40.4 0 0 1-14.4 6.6l-.8 .2a17 17 0 0 1-6.2 .7M217.3 136l.4 1.3M217.7 137.3l-1.3 1-2 1.2M218.7 136.9l-1.5 1.2-2.4 1.2M218.7 136.9a2 2 0 0 1 2.6 1.2M218.7 136.9l-1 .4M221.3 138.1a8.4 8.4 0 0 1-4 2.9l-1.2 .5M222.8 136.1l4.5 12.1"/>
<path d="M70.8 150.1a19.3 19.3 0 0 0 7.9 22.8M70.8 150.1a19.4 19.4 0 0 0 11.6 23.8M70.8 150.1h.2M71 150.1a19.3 19.3 0 0 0 11.5 23.6M71.6 147.8a19.4 19.4 0 0 0 7.1 25.2M71.6 147.8l-.8 2.3M71.6 147.8h.2M71.8 147.8l-.8 2.3M73.4 148.9l-.1 .6 .9 1.3 1.8 1.4 2.3 1.3M78.3 153.5a10 10 0 0 0-.5 8.4l1 2M82.6 141.5l-4.3 12M82.6 141.5l.4 .2"/>
<path d="M83 141.7l5.8 1.9 3.2 1.3M92 144.9l-6.2 15.2M92 144.9l3.1 1.5M92.9 143.1l3.1 1M92.9 143.1l-.9 1.8M95.1 146.4l8.7 3.3M96 144.1a18.3 18.3 0 0 0 6.2 .8M96 144.1l-.9 2.3M96 144.1l8.7 3.2M102.2 144.9l2.8 1M102.6 143.6l-.4 1.3M104.7 147.3l-.9 2.4"/>
<path d="M105 145.9l-.3 1.4M107.2 146.2a1.95 1.95 0 0 1-2.5 1.1M107.2 146.2a2.32 2.32 0 0 0 1.7 1.2M107.5 144.7a2 2 0 0 1-2.5 1.2M107.5 144.7l-.3 1.5M108.9 147.4a4 4 0 0 1-5.1 2.3M113.8 140.3a3.5 3.5 0 0 0 3.6 3.6 3.5 3.5 0 0 0 3.5-3.6M114.4 150.2a253.4 253.4 0 0 0-16.5 13.9M114.4 150.2l.1 .2M114.5 150.4a301 301 0 0 0-16.6 13.9M114.5 150.4l-16.6 13.9M115.1 149.7l-.7 .5"/>
<path d="M115.1 149.7l.1 .2M115.2 149.9l-.7 .5M115.7 140.4a1.61 1.61 0 0 1 1.7-1.6 1.61 1.61 0 0 1 1.6 1.6M117.9 147.4a5.3 5.3 0 0 1 3.3-1.2h56.3a5.3 5.3 0 0 1 3.3 1.2M117.9 147.4l-2.8 2.3M117.9 147.4l.1 .1M118 147.5l-2.8 2.4M121.2 144.3a8.7 8.7 0 0 0-6.2 3.2l-1.7 1.4a326.4 326.4 0 0 0-17.9 15h-6.6M121.2 146.4l-1.7 .3-1.5 .8M121.2 144.3h23.8a.97 .97 0 0 0 .9-.5 .97 .97 0 0 0-.1-1 4.5 4.5 0 0 1 .6-6.2 4.5 4.5 0 0 1 6.2 .2 4.5 4.5 0 0 1 .2 6.2 1.01 1.01 0 0 0 .9 1.3h23.8M121.2 144.3v2.1M121.2 146.4h56.3"/>
<path d="M177.5 144.3a7 7 0 0 1 4.5 1.7l3.4 2.9a326.2 326.2 0 0 1 17.9 15h6.6M177.5 146.4l1.7 .3 1.6 .8M177.5 144.3v2.1M177.9 140.3a3.5 3.5 0 0 0 3.5 3.6 3.5 3.5 0 0 0 3.5-3.6M179.7 140.4a1.61 1.61 0 0 1 1.6-1.6 1.61 1.61 0 0 1 1.7 1.6M180.8 147.5l3.4 2.9M180.8 147.4l3.5 2.8M180.8 147.4v.1M184.2 150.4a269.6 269.6 0 0 1 16.6 13.9M184.2 150.4l16.6 13.9M184.3 150.2a253.4 253.4 0 0 1 16.5 13.9M184.3 150.2l-.1 .2"/>
<path d="M189.3 147.6a4 4 0 0 0 5.1 2.3M191 146.4a1.89 1.89 0 0 0 2.5 1.1M191 144.7a2 2 0 0 0 2.5 1.1M191 146.4a2.68 2.68 0 0 1-1.7 1.2M191 144.7v1.7M193.5 147.5l.9 2.4M193.5 145.8v1.7M195.9 143.5l.5 1.3M196.4 144.8l-2.9 1M202.7 144.1l-.7 .2a14.8 14.8 0 0 1-5.6 .5M202.7 144.1l.9 2.3M202.7 144.1l-9.2 3.4"/>
<path d="M203.6 146.4l-9.2 3.5M205.8 143.1l-3.1 1M205.8 143.1l.9 1.8M206.7 144.9l6.2 15.2M206.7 144.9l-3.1 1.5M215.7 141.7l-5.8 1.9-3.2 1.3M216.1 141.5l4.3 12M216.1 141.5l-.4 .2M220.4 153.5a10.5 10.5 0 0 1 .9 7.5l-1.4 2.9M225.2 148.9l.2 .6-.9 1.3-1.8 1.4-2.3 1.3M226.9 147.8l.7 2.1M226.9 147.8h.2"/>
<path d="M227.1 147.8a19.3 19.3 0 0 1-7.2 25.3M227.1 147.8l.7 2.1M227.6 149.9a19.2 19.2 0 0 1-10.6 23.4M227.6 149.9h.2M227.8 149.9a19.4 19.4 0 0 1-10.2 23.4M227.8 149.9a19.1 19.1 0 0 1-7.8 23M78.7 172.9a9.9 9.9 0 0 0 3.9 2M78.7 172.9l3 1.5M79.6 164.9l.3 .3M79.9 164.9h-5.4a17.6 17.6 0 0 0 9.4 7.4v-3.5M81.7 174.4l.6 .4M82.4 168.4l-1.9 2.4"/>
<path d="M82.4 173.9l-.7 .5M82.5 173.7l-.1 .2M85.4 168.7l3 1M85.9 174.4a3.7 3.7 0 0 1-4.2 0M85.9 174.4a3.9 3.9 0 0 1-3.6 .4M87.3 173a4.7 4.7 0 0 1-4.8 .7M87.3 173l.1 .2M87.4 173.2a4.8 4.8 0 0 1-5 .7M87.4 173.2l-1.5 1.2M88.8 164.9h5.4l-8.1 6.8-1.2 .6-.1-3.5M97.9 164.1v.2M97.9 164.1l-10.6 8.9"/>
<path d="M97.9 164.3l-10.5 8.9M200.8 164.3l10.5 8.9M200.8 164.1l10.6 8.9M200.8 164.1v.2M209.9 164.9h-5.4l8.2 6.8 1.2 .6v-3.5M211.3 173.2a4.8 4.8 0 0 0 5 .7M211.3 173.2l1.5 1.2M211.4 173a5 5 0 0 0 5.6 .3M211.4 173l-.1 .2M212.8 174.4a3.9 3.9 0 0 0 3.6 .4M212.8 174.4a3.7 3.7 0 0 0 4.3 0M213.3 168.7l-2.9 1"/>
<path d="M216.3 173.9l.8 .5M216.4 168.4l1.8 2.4M217 173.3h.6M217.1 174.4l-.7 .4M217.6 173.3l-1.3 .6M218.8 164.9h5.4a17.5 17.5 0 0 1-9.4 7.4v-3.5M219.1 164.9l-.3 .3M219.9 173.1l-3.2 1.6M220 172.9l-2.9 1.5M220 172.9l-.1 .2"/>
<circle cx="111.9" cy="99.4" r="8.7"/>
<circle cx="134.4" cy="85.1" r="4.5"/>
<circle cx="134.4" cy="85.1" r="2.5"/>
<circle cx="149.4" cy="88.4" r="4.3"/>
<circle cx="149.4" cy="99.4" r="1.61"/>
<circle cx="149.4" cy="99.4" r="3.5"/>
<circle cx="164.3" cy="85.1" r="2.5"/>
<circle cx="164.4" cy="85.1" r="4.5"/>
<circle cx="186.9" cy="99.4" r="8.7"/>
<circle cx="94.4" cy="111.4" r="1.59"/>
<circle cx="94.4" cy="111.4" r="3.5"/>
<circle cx="129.3" cy="116.4" r="4"/>
<circle cx="149.4" cy="107.3" r="1.61"/>
<circle cx="204.4" cy="111.4" r="3.5"/>
<circle cx="204.4" cy="111.4" r="1.6"/>
<circle cx="121.3" cy="123.9" r="4"/>
<circle cx="129.3" cy="131.4" r="4"/>
<circle cx="137.3" cy="123.9" r="4"/>
<circle cx="149.3" cy="140" r="2.5"/>
<circle cx="117.4" cy="140.3" r="1.59"/>
<circle cx="117.4" cy="140.2" r="3.5"/>
<circle cx="181.4" cy="140.3" r="1.6"/>
<circle cx="181.4" cy="140.3" r="3.5"/>
<circle cx="84.4" cy="164.4" r="4.5"/>
<circle cx="84.4" cy="164.4" r="2.5"/>
<circle cx="214.4" cy="164.4" r="4.5"/>
<circle cx="214.4" cy="164.4" r="2.5"/>
</g>
<path d="M164 56.8h6.4M164 56.8l-26.7 21.6M164 56.8l-.9 21.6M89.3 61.6h6.3l26.4 14.2M119.3 73.8l2.7 2-3.1-1.1zM139.5 75.9l.7 .8-2.9 1.7zM162.7 75l1 .1-.6 3.3zM224.7 77.1h-6.4l-16.5 8.7M201.8 85.8l2.7-2 .5 .9z" fill="none" stroke="#010000" stroke-width=".21"/>
<path d="M180.9 182.1h111.1v22.9h-111.1zM180.9 198.9h111.1M180.9 190.3h111.1M219.6 198.9v6.1M255.4 198.9v6.1" fill="none" stroke="#c0c0c0" stroke-width=".21"/>
<path d="M5 5h287v200h-287z" fill="none" stroke="#c0c0c0" stroke-width=".5"/>
<path d="M119.3 73.8l2.7 2-3.1-1.1zM201.8 85.8l2.7-2 .5 .9zM139.5 75.9l.7 .8-2.9 1.7zM162.7 75l1 .1-.6 3.3z" fill="#010000"/>
<text font-size="5.3" fill="#010000" x="216.4" y="187.7">Xii-U Pro Controller</text>
<text font-size="4.1" fill="#010000" x="210.1" y="195.8">https://youtube.com/@cncdan</text>
<g font-size="3.4" fill="#010000">
<text x="170.9" y="58.1">Use super glue to bond</text>
<text x="52.5" y="62.9">Install shoulder buttons.</text>
<text x="170.9" y="61.6">shoulder buttons in place</text>
<text x="170.9" y="65.1">once correct fitment is acheived</text>
<text x="225.2" y="78.4">Some filing on the inside corners</text>
<text x="225.2" y="81.9">of the housing may be required</text>
<text x="225.2" y="85.4">to ensure smooth operation</text>
<text x="225.2" y="88.9">of buttons.</text>
<text x="27.8" y="191.3">Step 2 - Install shoulder buttons</text>
<text x="188.4" y="202.9">Daniel McKenzie</text>
<text x="225.9" y="202.9">Date: 29-11-24</text>
<text x="263" y="202.9">Revision: 1.0</text>
</g>
</svg>
